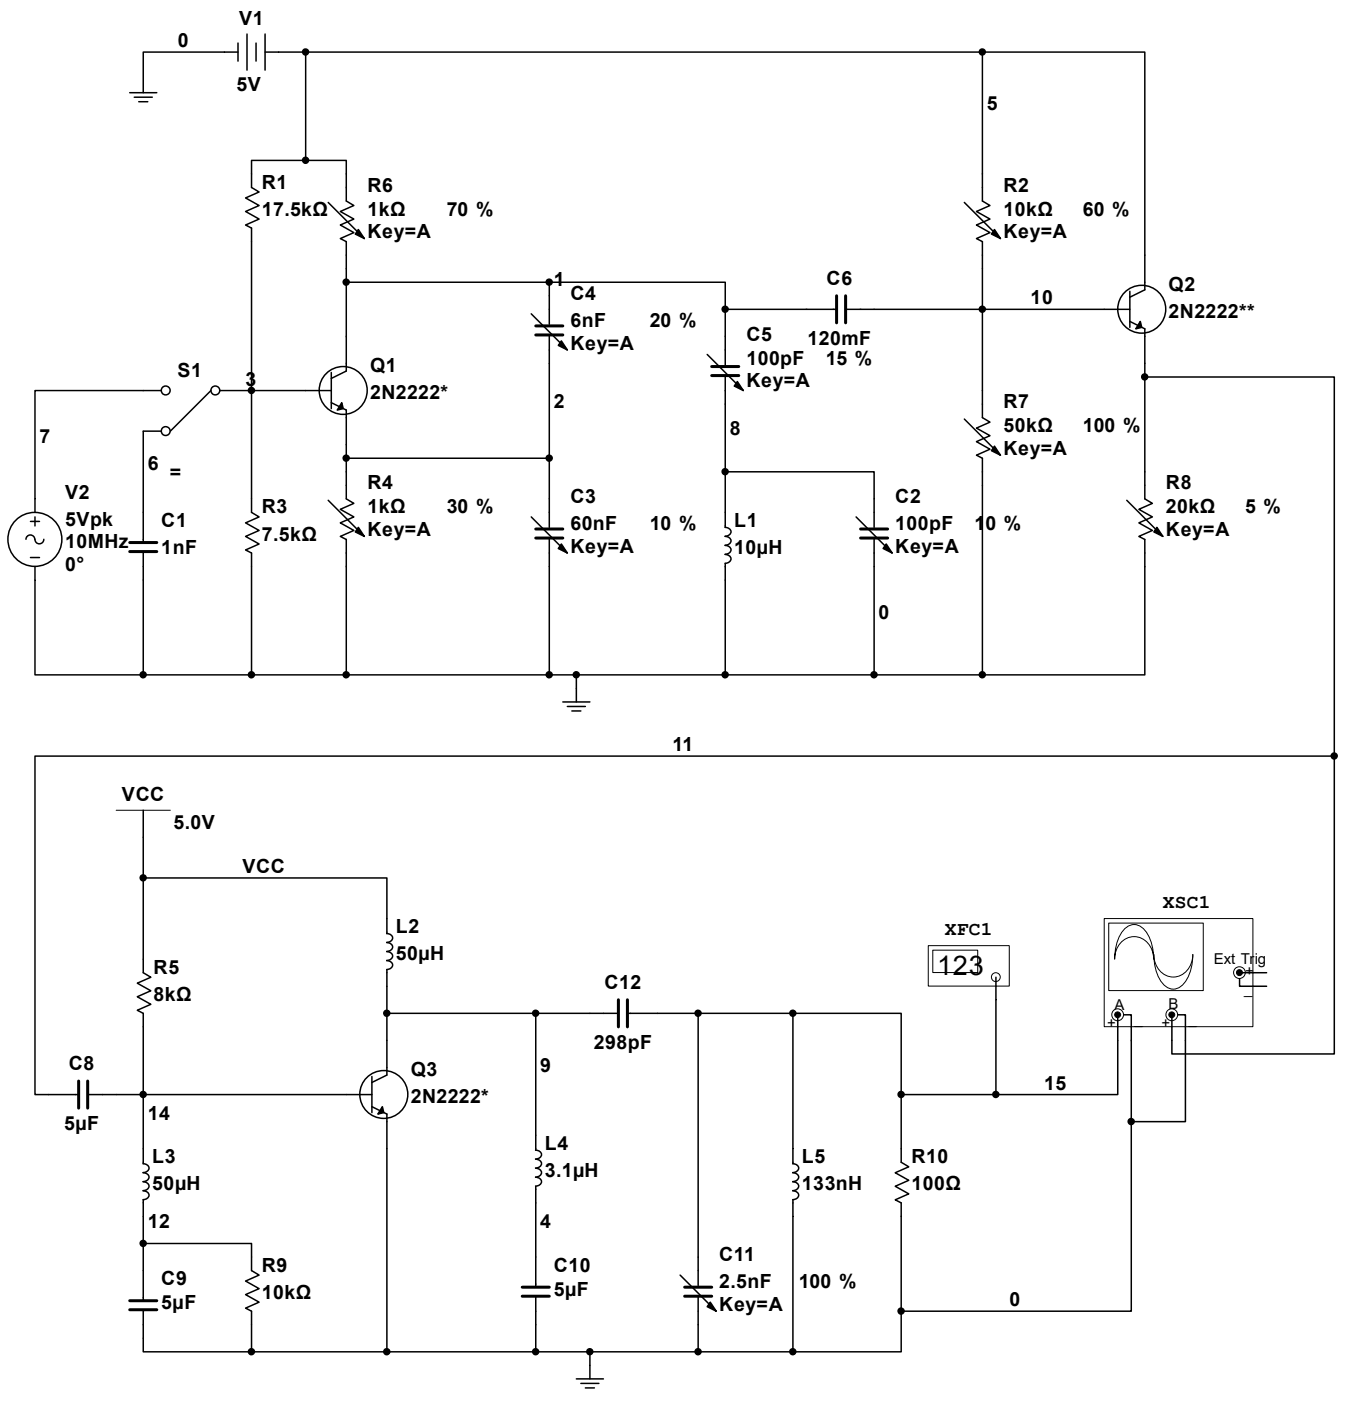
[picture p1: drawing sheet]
<svg xmlns="http://www.w3.org/2000/svg" width="158mm" height="164mm" viewBox="0 0 158 164" stroke-linecap="round" stroke-linejoin="round" font-family="sans-serif">
<g fill="none" stroke="#000" stroke-width=".18">
<path d="M15.2 10.9h3.2M15.7 11.4h2.2M16.3 11.9h1M27.9 6.1h-11.1v4.8M27.9 5v2.2M29 4v4.2M30 5v2.2M31.1 6.1h4.8v12.7M31.1 4v4.2M35.9 6.1h79.3v17.5l.9 .5-1.6 .7 1.6 .9-1.6 .7 1.6 .9-1.6 .7 .7 .3v20.7l.9 .5-1.6 .7 1.6 .9-1.6 .7 1.6 .9-1.6 .7 .7 .3v25.4M115.2 6.1h19.1v27.9l-1.8 .9M38.5 23.7l4.2 4.3"/>
<path d="M40.6 33.1v-4.8l-.7-.3 1.6-.7-1.6-.9 1.6-.7-1.6-.9 1.6-.7-.9-.5v-4.8h-11.1v3.2l.9 .5-1.6 .7 1.6 .9-1.6 .7 1.6 .9-1.6 .7 .7 .3v19.1h-3.7M62.3 36.8l4.2 4.2M64.4 33.1h-23.8v10.4l-1.7 .9M64.4 33.1h20.7v3.2M64.4 39.3v14.4h-23.8M64.4 33.1v4.9M85.1 36.3v6.5M85.1 36.3h13M99.2 36.3h33.3M113.1 23.7l4.2 4.3M132.5 34.2v4.2M132.5 37.7l1.8 .9v4"/>
<path d="M18.9 45.8h-14.8v14.3M18.9 50.6h-2.1v13M24.7 45.8l-4.7 4.8M38.5 58.7l4.2 4.2M38.9 47.2l1.7 .9v10.4l.9 .5-1.6 .7 1.6 .9-1.6 .7 1.6 .9-1.6 .7 .7 .4v15.8h23.8M38.9 43.7v4.2M38.9 45.8h-9.4v14.3l.9 .5-1.6 .7 1.6 .9-1.6 .7 1.6 .9-1.6 .7 .7 .3v14.3h11.1M64.4 53.7v8.1M82.9 41.6l4.3 4.2M85.1 44v17.8M85.1 55.3h17.4v6.5M113.1 49.1l4.2 4.3"/>
<path d="M132.2 58.7l4.2 4.2M134.3 55.3v3.2l.9 .5-1.6 .7 1.6 .9-1.6 .7 1.6 .9-1.6 .7 .7 .4v3.1M3 63.2a.52 .52 0 0 1 .6-.5 .52 .52 0 0 1 .5 .5M3.6 61.1h1M3.6 65.4h1M4.1 63.2a.52 .52 0 0 0 .5 .6 .52 .52 0 0 0 .5-.6M4.1 66.4v12.7h12.7M4.1 60.6v1.1M16.8 64.7v14.4M16.8 79.1h12.7M62.3 60.6l4.2 4.2M64.4 63.1v16"/>
<path d="M67.6 79.1v3.2M85 61.8a.54 .54 0 0 1 .7 .6 .54 .54 0 0 1-.7 .5M85 62.9a.54 .54 0 0 1 .7 .5 .54 .54 0 0 1-.7 .5M85 64a.54 .54 0 0 1 .7 .5 .54 .54 0 0 1-.7 .5M85 65a.54 .54 0 0 1 .7 .5 .54 .54 0 0 1-.7 .6M85.1 66.1v13h-20.7M100.4 60.6l4.2 4.2M102.5 63.1v3.3M16.8 95v3.2M66 82.3h3.2M66.5 82.8h2.2M67.1 83.4h1"/>
<path d="M16.8 112.5v1.6l.9 .5-1.6 .7 1.6 .9-1.6 .7 1.6 .9-1.6 .7 .7 .3v1.6M45.4 109.5a.54 .54 0 0 1 .7 .5 .54 .54 0 0 1-.7 .5M45.4 110.5a.54 .54 0 0 1 .7 .5 .54 .54 0 0 1-.7 .6 .59 .59 0 0 1 .6 .7l-.4 .3h-.2M45.4 112.6a.54 .54 0 0 1 .7 .6 .54 .54 0 0 1-.7 .5M45.4 107.7v1.8M45.4 113.7v1.9M69.2 118.8h3.3M73.6 118.8h3.5M5.7 128.3h3.5M10.3 128.3h3.3M16.8 136.5a.54 .54 0 0 1 .7 .5 .54 .54 0 0 1-.7 .5M16.8 137.5a.54 .54 0 0 1 .7 .5 .54 .54 0 0 1-.7 .5"/>
<path d="M16.8 138.6a.54 .54 0 0 1 .7 .5 .54 .54 0 0 1-.7 .5M16.8 139.6a.54 .54 0 0 1 .7 .5 .54 .54 0 0 1-.7 .6M16.8 134.7v1.8M40.6 128.3h3M43.6 129.8l1.8 .8v4.1M43.6 126.2v4.3M45.4 122v4.1l-1.8 .8M62.8 134.9a.54 .54 0 0 1 .7 .5 .54 .54 0 0 1-.7 .5M62.8 135.9a.54 .54 0 0 1 .7 .5 .54 .54 0 0 1-.7 .6M62.8 137a.54 .54 0 0 1 .7 .5 .54 .54 0 0 1-.7 .5 .59 .59 0 0 1 .7 .8l-.4 .2-.3 .1M62.8 133.1v1.8M62.8 139.1v1.9"/>
<path d="M93 136.5a.54 .54 0 0 1 .7 .5 .54 .54 0 0 1-.7 .5M93 137.5a.54 .54 0 0 1 .7 .5 .54 .54 0 0 1-.7 .5M93 138.6a.54 .54 0 0 1 .7 .5 .54 .54 0 0 1-.7 .5M93 139.6a.54 .54 0 0 1 .7 .5 .54 .54 0 0 1-.7 .6M93 134.7v1.8M105.7 134.7v1.6l.9 .5-1.6 .7 1.6 .9-1.6 .7 1.6 .9-1.6 .7 .7 .3v1.6M16.8 140.7v1.9M16.8 149v3.5M16.8 153.6v3.3M29.5 147.4v1.6l.9 .5-1.6 .7 1.6 .9-1.6 .7 1.6 .9-1.6 .7 .7 .3v1.6M62.8 147.4v3.5M62.8 152v3.3"/>
<path d="M79.8 149.5l4.2 4.2M81.9 147.4v3.3M81.9 152v3.3M93 140.7v1.9M67.6 161.7h3.2M68.1 162.2h2.1M68.7 162.7h1M69.2 160.1v1.6"/>
<circle cx="133.9" cy="36.3" r="2.81"/>
<circle cx="19.4" cy="45.8" r=".52"/>
<circle cx="19.4" cy="50.5" r=".52"/>
<circle cx="25.3" cy="45.8" r=".52"/>
<circle cx="40.3" cy="45.8" r="2.81"/>
<circle cx="4.1" cy="63.2" r="3.2"/>
<circle cx="45" cy="128.3" r="2.81"/>
</g>
<g fill="#000" stroke="#000" stroke-width=".18">
<path d="M42 26.9l.7 1.1-1-.6zM116.6 26.9l.7 1.1-1-.6zM133.7 37.7l.2 .7-.7 .2zM40.1 47.2l.2 .7-.7 .2zM65.8 40l.7 1-1-.5zM86.5 44.7l.7 1.1-1.1-.5zM116.6 52.3l.7 1.1-1-.6zM42 61.8l.7 1.1-1-.5zM65.8 63.8l.7 1-1-.5zM103.9 63.8l.7 1-1-.5zM135.7 61.8l.7 1.1-1.1-.5zM44.8 129.8l.2 .7-.7 .1z"/>
<path d="M83.3 152.7l.7 1-1.1-.5z"/>
<circle cx="35.8" cy="18.8" r=".35"/>
<circle cx="35.8" cy="6.1" r=".35"/>
<circle cx="115.2" cy="6.1" r=".35"/>
<circle cx="40.6" cy="33.1" r=".35"/>
<circle cx="64.4" cy="33.1" r=".35"/>
<circle cx="85.1" cy="36.3" r=".35"/>
<circle cx="115.2" cy="36.3" r=".35"/>
<circle cx="29.5" cy="45.8" r=".35"/>
<circle cx="40.6" cy="53.7" r=".35"/>
<circle cx="64.4" cy="53.7" r=".35"/>
<circle cx="85.1" cy="55.3" r=".35"/>
<circle cx="16.8" cy="79.1" r=".35"/>
<circle cx="29.5" cy="79.1" r=".35"/>
<circle cx="40.6" cy="79.1" r=".35"/>
<circle cx="64.4" cy="79.1" r=".35"/>
<circle cx="67.6" cy="79.1" r=".35"/>
<circle cx="85.1" cy="79.1" r=".35"/>
<circle cx="115.2" cy="79.1" r=".35"/>
<circle cx="16.8" cy="102.9" r=".35"/>
<circle cx="45.4" cy="118.8" r=".35"/>
<circle cx="62.8" cy="118.8" r=".35"/>
<circle cx="81.9" cy="118.8" r=".35"/>
<circle cx="93" cy="118.8" r=".35"/>
<circle cx="16.8" cy="128.3" r=".35"/>
<circle cx="16.8" cy="145.8" r=".35"/>
<circle cx="29.5" cy="158.5" r=".35"/>
<circle cx="45.4" cy="158.5" r=".35"/>
<circle cx="62.8" cy="158.5" r=".35"/>
<circle cx="69.2" cy="158.5" r=".35"/>
<circle cx="81.9" cy="158.5" r=".35"/>
<circle cx="93" cy="158.5" r=".35"/>
</g>
<g fill="none" stroke="#000" stroke-width=".35">
<path d="M62.8 38.2h3.2M62.8 39.3h3.2M98.1 34.7v3.2M99.2 34.7v3.2M83.5 43h3.2M83.5 44h3.2M15.2 63.6h3.2M15.2 64.7h3.2M62.8 62h3.2M62.8 63.1h3.2M100.9 62h3.2M100.9 63.1h3.2"/>
<path d="M72.5 117.2v3.2M73.6 117.2v3.2M9.2 126.8v3.1M10.3 126.8v3.1M15.2 152.5h3.2M15.2 153.6h3.2M61.3 150.9h3.1M61.3 152h3.1M80.3 150.9h3.2M80.3 152h3.2"/>
</g>
<path d="M13.6 95h6.4" fill="none" stroke="#000" stroke-width=".12"/>
<path d="M129.5 107.7h17.5v12.7h-17.5z" fill="#fff"/>
<path d="M129.5 107.7h17.5v12.7h-17.5z" fill="none" stroke="#000" stroke-width=".12"/>
<path d="M130.1 108.3h11v7.9h-11z" fill="#fff"/>
<path d="M130 108.2h11.1v8h-11.1zM131.7 109.1a1.53 1.53 0 0 1 2.6 0 5.2 5.2 0 0 1 1 3.3 2.34 2.34 0 0 0-3.3-2.3 2.64 2.64 0 0 0-1.3 2.3 5.5 5.5 0 0 1 1-3.3zM135.3 111.9a2.39 2.39 0 0 0 2.8 2.6 2.61 2.61 0 0 0 1.8-2.6 4.8 4.8 0 0 1-1.4 3.8 1.47 1.47 0 0 1-2.2-.4 5.2 5.2 0 0 1-1-3.4z" fill="none" stroke="#000" stroke-width=".12"/>
<g fill="#fff" stroke="#000" stroke-width=".12">
<circle cx="137.4" cy="119" r=".69"/>
<circle cx="131.1" cy="119" r=".69"/>
<circle cx="145.4" cy="114" r=".69"/>
</g>
<g fill="none" stroke="#000" stroke-width=".18">
<path d="M134.3 66.4v12.7h-19.1M16.8 98.2v4.7M45.4 118.8h17.4v14.3M45.4 107.7v-4.8h-28.6v9.6M45.4 115.6v6.4M62.8 118.8h6.4M77.1 118.8h4.8v28.6M81.9 118.8h11.1v15.9M93 118.8h12.7v15.9M131.1 119.3v2.7M131.8 119h.9v3M137.5 119v3"/>
<path d="M138.2 119h.8v3M145.4 114.8v.8h3.2M145.6 114.1h3M13.6 128.3h27M16.8 120.4v14.3M45.4 134.7v23.8h17.4M16.8 142.6v6.4M16.8 145.8h12.7v1.6M29.5 155.3v3.2h-12.7v-1.6M62.8 155.3v3.2h6.4v1.6M81.9 155.3v3.2h-12.7M93 142.6v15.9h-11.1"/>
<path d="M105.7 142.6v15.9h-12.7"/>
</g>
<g fill="#000" stroke="#000" stroke-width=".12">
<circle cx="131.1" cy="119" r=".35"/>
<circle cx="137.4" cy="119" r=".35"/>
<circle cx="145.4" cy="114" r=".35"/>
</g>
<g fill="#000" stroke="#000" stroke-width=".18">
<circle cx="105.7" cy="128.3" r=".35"/>
<circle cx="105.7" cy="153.7" r=".35"/>
</g>
<path d="M108.9 110.9h9.5v4.7h-9.5z" fill="#fff"/>
<path d="M108.9 110.9h9.5v4.7h-9.5z" fill="none" stroke="#000" stroke-width=".12"/>
<circle cx="116.8" cy="114.6" r=".52" fill="#fff" stroke="#000" stroke-width=".12"/>
<path d="M116.8 114.6v1" fill="none" stroke="#000" stroke-width=".18"/>
<path d="M109.4 111.4h5.3v2.6h-5.3z" fill="#fff"/>
<path d="M109.4 111.4h5.3v2.6h-5.3z" fill="none" stroke="#000" stroke-width=".12"/>
<g fill="none" stroke="#000" stroke-width=".18">
<path d="M134.3 44.2h22.2v44.5M134.3 42.6v12.7M85.1 79.1h30.1M102.5 66.4v12.7M156.5 88.7v34.9h-19v-1.6M156.5 88.7h-152.4v39.6h1.6M116.8 115.6v12.7M131.1 122v6.3h-25.4M132.7 131.5v22.2h-27M132.7 122v9.5M139 122v9.5h-6.3M29.5 158.5h15.9"/>
<path d="M62.8 141v6.4"/>
</g>
<g fill="#000" stroke="#000" stroke-width=".18">
<circle cx="134.3" cy="44.2" r=".35"/>
<circle cx="102.5" cy="79.1" r=".35"/>
<circle cx="156.5" cy="88.6" r=".35"/>
<circle cx="116.8" cy="128.3" r=".35"/>
<circle cx="132.7" cy="131.5" r=".35"/>
</g>
<text font-size="3.2" x="109.9" y="114.3">123</text>
<g font-size="2.3">
<text x="20.9" y="5.5">0</text>
<text x="28.1" y="2.9">V1</text>
<text x="27.7" y="10.7">5V</text>
<text x="115.8" y="12.9">5</text>
<text x="30.7" y="22.1">R1</text>
<text x="43.1" y="22.5">R6</text>
<text x="117.7" y="22.5">R2</text>
<text x="30.7" y="25.3">17.5kΩ</text>
<text x="43.1" y="25.3">1kΩ</text>
<text x="43.1" y="27.9">Key=A</text>
<text x="52.4" y="25.3">70 %</text>
<text x="117.7" y="25.3">10kΩ</text>
<text x="117.7" y="27.9">Key=A</text>
<text x="127" y="25.3">60 %</text>
<text x="65" y="33.6">1</text>
<text x="66.9" y="35.2">C4</text>
<text x="97" y="33.4">C6</text>
<text x="120.9" y="35.7">10</text>
<text x="137.1" y="34.1">Q2</text>
<text x="66.9" y="38.3">6nF</text>
<text x="66.9" y="41">Key=A</text>
<text x="76.2" y="38.3">20 %</text>
<text x="87.5" y="39.9">C5</text>
<text x="94.7" y="40.5">120mF</text>
<text x="137.1" y="37.3">2N2222**</text>
<text x="20.8" y="44.2">S1</text>
<text x="28.8" y="45.2">3</text>
<text x="43.4" y="43.6">Q1</text>
<text x="43.4" y="46.8">2N2222*</text>
<text x="65" y="47.9">2</text>
<text x="87.5" y="42.7">100pF</text>
<text x="87.5" y="45.4">Key=A</text>
<text x="96.9" y="42.7">15 %</text>
<text x="117.7" y="47.9">R7</text>
<text x="4.6" y="51.9">7</text>
<text x="85.6" y="51">8</text>
<text x="117.7" y="50.7">50kΩ</text>
<text x="117.7" y="53.3">Key=A</text>
<text x="127" y="50.7">100 %</text>
<text x="7.6" y="58.5">V2</text>
<text x="17.3" y="55.1">6</text>
<text x="19.9" y="56.2">=</text>
<text x="43.1" y="57.4">R4</text>
<text x="66.9" y="59">C3</text>
<text x="105" y="59">C2</text>
<text x="136.8" y="57.4">R8</text>
<text x="7.6" y="61.6">5Vpk</text>
<text x="7.6" y="64.3">10MHz</text>
<text x="18.9" y="61.8">C1</text>
<text x="18.9" y="65">1nF</text>
<text x="30.7" y="60.2">R3</text>
<text x="30.7" y="63.4">7.5kΩ</text>
<text x="43.1" y="60.2">1kΩ</text>
<text x="43.1" y="62.9">Key=A</text>
<text x="52.4" y="60.2">30 %</text>
<text x="66.9" y="62.2">60nF</text>
<text x="66.9" y="64.8">Key=A</text>
<text x="76.2" y="62.2">10 %</text>
<text x="86.1" y="61.8">L1</text>
<text x="86.1" y="65">10µH</text>
<text x="105" y="62.2">100pF</text>
<text x="105" y="64.8">Key=A</text>
<text x="114.3" y="62.2">10 %</text>
<text x="136.8" y="60.2">20kΩ</text>
<text x="136.8" y="62.9">Key=A</text>
<text x="146.1" y="60.2">5 %</text>
<text x="7.6" y="66.9">0°</text>
<text x="103.1" y="72.6">0</text>
<text x="78.9" y="88.1">11</text>
<text x="14.3" y="93.9">VCC</text>
<text x="20.3" y="97.3">5.0V</text>
<text x="28.4" y="102.4">VCC</text>
<text x="136.4" y="106.4">XSC1</text>
<text x="46.4" y="109.4">L2</text>
<text x="46.4" y="112.6">50µH</text>
<text x="110.8" y="109.6">XFC1</text>
<text x="18" y="114.2">R5</text>
<text x="18" y="117.4">8kΩ</text>
<text x="70.9" y="116">C12</text>
<text x="8.1" y="125.5">C8</text>
<text x="63.4" y="125.7">9</text>
<text x="69.7" y="123">298pF</text>
<text x="17.3" y="131.3">14</text>
<text x="48.2" y="126.2">Q3</text>
<text x="48.2" y="129.4">2N2222*</text>
<text x="122.5" y="127.8">15</text>
<text x="7.5" y="132.5">5µF</text>
<text x="17.9" y="136.4">L3</text>
<text x="63.9" y="134.8">L4</text>
<text x="63.9" y="138">3.1µH</text>
<text x="94.1" y="136.4">L5</text>
<text x="106.9" y="136.4">R10</text>
<text x="17.9" y="139.6">50µH</text>
<text x="94.1" y="139.6">133nH</text>
<text x="106.9" y="139.6">100Ω</text>
<text x="17.3" y="144">12</text>
<text x="30.7" y="149.1">R9</text>
<text x="63.4" y="144">4</text>
<text x="65" y="149.1">C10</text>
<text x="84.4" y="147.9">C11</text>
<text x="18.9" y="150.7">C9</text>
<text x="18.9" y="153.5">5µF</text>
<text x="30.7" y="152.3">10kΩ</text>
<text x="65" y="151.9">5µF</text>
<text x="84.4" y="151.1">2.5nF</text>
<text x="84.4" y="153.7">Key=A</text>
<text x="93.7" y="151.1">100 %</text>
<text x="118.4" y="153.2">0</text>
</g>
<g font-size="1.8">
<text x="142.4" y="113">Ext Trig</text>
<text x="130.7" y="118.5">A</text>
<text x="137.1" y="118.3">B</text>
<text x="145.9" y="116.5">_</text>
<text x="146.1" y="114.4">+</text>
<text x="129.9" y="120.6">+</text>
<text x="133.1" y="120">_</text>
<text x="136.2" y="120.6">+</text>
<text x="139.4" y="120">_</text>
</g>
</svg>
